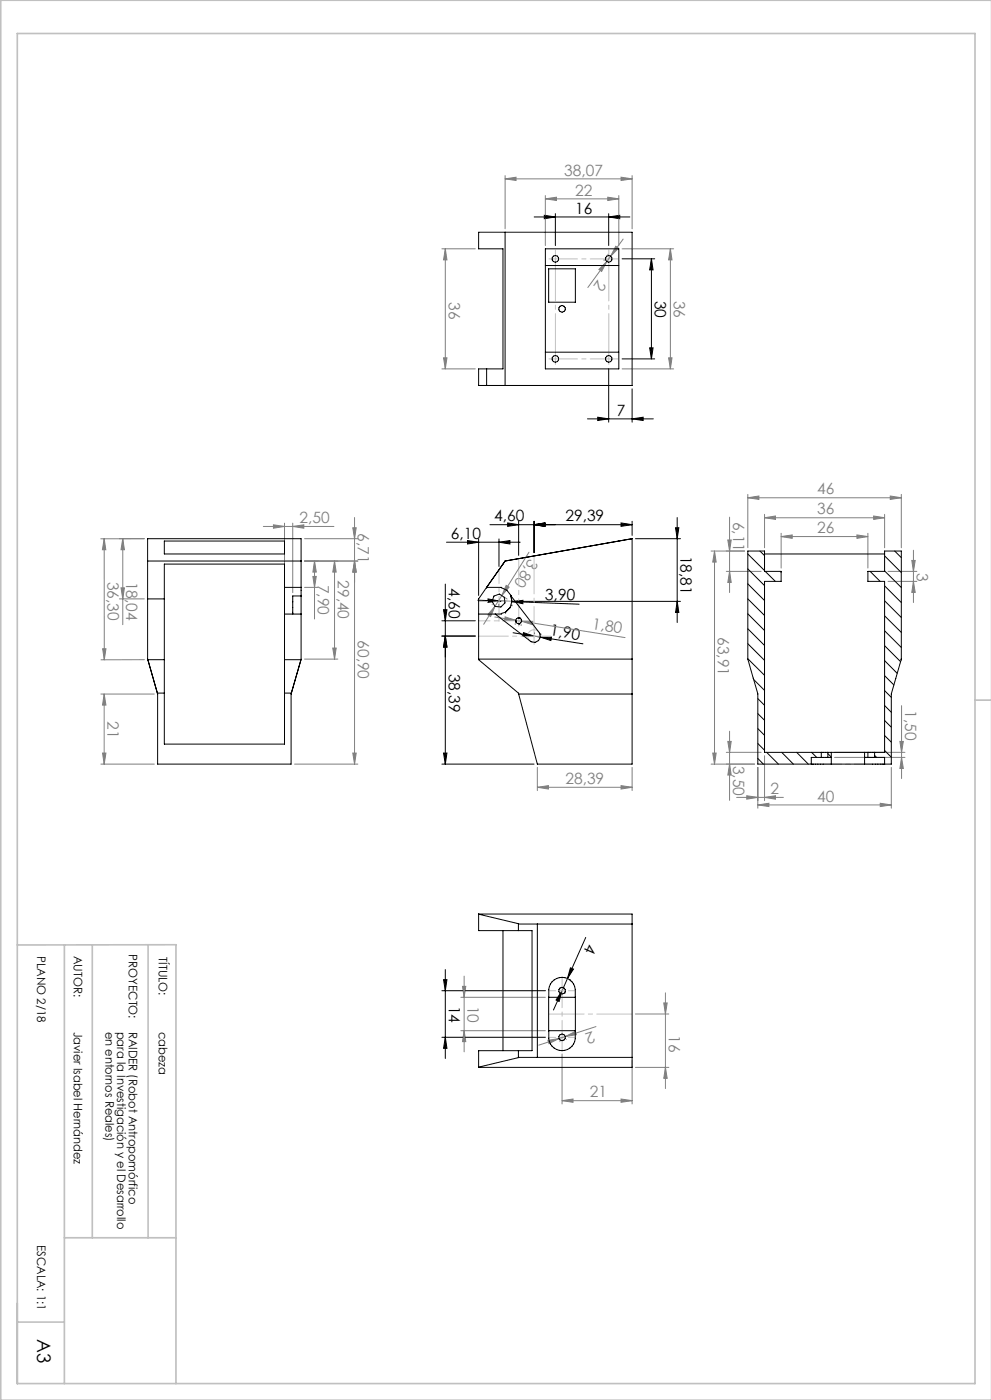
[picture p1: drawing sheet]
<svg xmlns="http://www.w3.org/2000/svg" width="297mm" height="420mm" viewBox="0 0 297 420" stroke-linecap="round" stroke-linejoin="round" font-family="sans-serif">
<g fill="none" stroke="#000" stroke-width=".3">
<path d="M160.1 65.1h28.7M163.1 64.6l3.3 .5-3.3 .5zM166.4 64.1v9.6M182.4 65.1l3.3-.5v1zM182.4 64.1v9.6M186.4 77.6h9.8M195.2 77.6v30.1M195.2 77.6l.5 3.4h-1zM182.4 110.7v15.9M186.4 107.7h9.8M189.4 116.7v9.9M194.7 104.4h1l-.5 3.3z"/>
<path d="M176.1 125.7h19.7M179.1 125.2l3.3 .5-3.3 .5zM189.4 125.7l3.4-.5v1zM146.8 157.4h42.6M152.2 156.9l3.2 .5-3.2 .5zM155.4 156.4v10.2M160.1 157.4l3.2-.5v1zM160.1 156.4v9.4M186.1 156.9l3.3 .5-3.3 .5zM189.4 156.4v4.2M202.5 158.3h.9l-.4 3.3zM203 155.3v31.5"/>
<path d="M133.5 175.2v54M133.8 162.7h22.1M140.1 162.2l3.3 .5-3.3 .5zM143.4 161.7v16.9M146.3 179.7l3.2 .6-3.3 .4zM149.5 162.7l3.3-.5v1zM149.5 161.7v8.2M190.4 161.6h13.5M132.4 190.8h10.1M132.4 186.2h10.1M132.9 182.9h1l-.4 3.3zM133.5 190.8l.4 3.3h-1z"/>
<path d="M143.2 180.1l6.3 .2M144.4 180.4h59.5M149.5 181.3h.1M149.5 180.3l3.9 .2M153.4 181.5h.1M153.4 180.5l20.2 .8M153.4 180.5l3.3-.4v1zM153.8 189.8l6.3 1M156.9 189.8l3.2 1h-3.4zM160.1 190.8l1.8 .3M160.2 189.8h.1M161.9 191.1l12.8 2"/>
<path d="M161.9 191.1h3.4l-.2 1.1zM162.1 190.1h.1M203 180.4l.4 3.3h-.9zM132.4 229.2h27.7M132.9 225.9h1l-.4 3.3zM132.4 297.2h31.1M132.9 293.9h1l-.4 3.3zM133.5 290.9v26.6M168.5 297.2l-.9 3.2-.9-.4zM169.4 297.6h.1M171 290.3l.9 .4-1.8 2.8zM171 294h.1"/>
<path d="M175.5 281.2l-9.6 21.8M132.4 311.2h31.1M133.5 311.2l.4 3.3h-1z"/>
</g>
<g fill="none" stroke="#808080" stroke-width=".3">
<path d="M151.4 53.7l3.3-.5v1zM151.4 52.7v16M151.4 53.7h38M163.4 59.7l3.4-.5v.9zM163.4 58.7v15M163.4 59.7h22.1M182.1 59.2l3.4 .5-3.4 .4zM185.5 58.7v15M186.1 53.2l3.3 .5-3.3 .5zM189.4 52.7v16M132.4 74.6h10.1M133.5 74.6l.4 3.4h-1z"/>
<path d="M133.5 74.6v36.1M181 77.9h.1M181.9 78.5l-1.6 2.9-.8-.6zM181.9 78.5l-5.7 7.8M182.2 76.3h.1M183 76.8l-1.1 1.7M184.5 73.9l.9 .6-2.4 2.3zM186.4 74.6h15.5M186.8 71.7l-3.8 5.1M200.9 74.6v36.1M200.9 74.6l.5 3.4h-1zM132.4 110.7h10.1"/>
<path d="M132.9 107.4h1l-.4 3.3zM186.4 110.7h15.5M200.4 107.4h1l-.5 3.3zM78.9 157.9h21.2M82 157.4l3.3 .5-3.3 .6zM85.3 157v20.6M87.7 157.9l3.4-.5v1.1zM87.7 157v20.8M105.7 158.3h1.1l-.5 3.3zM106.3 155.3v73.9M218.7 155.2v22.6M224.1 149.3l3.3-.5v1z"/>
<path d="M224.1 148.3v16M224.1 149.3h46M229.1 155.3l3.3-.5v1zM229.1 154.3v10M229.1 155.3h36M234.1 160v10.4M260.1 160v10.4M261.8 154.8l3.3 .5-3.3 .5zM265.1 154.3v10M266.8 148.8l3.3 .5-3.3 .5zM270.1 148.3v16M31.2 161.6l.1 36.3"/>
<path d="M31.2 161.6l.5 3.3h-1zM35.8 179.7h7.5M36.3 176.4h1l-.5 3.3zM36.8 161.6v25.8M36.8 161.6l.5 3.3h-1zM43.3 161.6h-13.1M91.3 168.3h15.9M91.3 176.2h4M91.3 161.6h15.9M93.8 172.9h1l-.5 3.3zM94.3 168.3l.5 3.3h-1zM94.3 168.3v17.4"/>
<path d="M100.3 168.3l.5 3.3h-1.1zM100.3 168.3v29.4M106.3 168.3l.5 3.3h-1.1zM150.4 178.7l-2.1 3.2M151.2 179.2l.8 .5M151.7 175.6l.9 .5-2.2 2.6zM158.5 165.7l-8.1 13M213.1 165.3h10M214.1 165.3l.5 3.3h-1zM214.1 165.3v63.9M217.7 171.4h10.4M218.1 162h1l-.4 3.3z"/>
<path d="M218.7 171.4l.4 3.3h-1zM234.1 161l3.3-.5v1zM234.1 161h26M256.8 160.5l3.3 .5-3.3 .5zM266.1 171.4h8.7M266.1 174.4h8.7M273.3 168.1h1l-.5 3.3zM273.8 174.4l.5 3.3h-1zM273.8 165.1v15.7M30.8 194.6h.9l-.4 3.3zM43.3 197.9h-13M91.3 197.7h9.9"/>
<path d="M99.7 194.4h1.1l-.5 3.3zM147.5 181.4h.1M148.3 185.1l39 6.2M148.3 181.9l-1.3 3.1-.8-.6zM148.3 181.9l-3.3 5.4M151.4 185.1l3.2 1h-3.4zM154.4 187.1h.1M156.2 187.4h.1M156.4 186.4h3.3l-.2 1zM30.2 208.2h16M31.2 208.2l.5 3.3h-1zM31.2 208.2v21"/>
<path d="M218.7 219.4v20.7M270.2 211.7v21.9M30.2 229.2h16M30.7 225.9h1l-.5 3.3zM88.3 229.2h18.9M105.7 225.9h1.1l-.5 3.3zM161 236.2l3.4-.5v1zM161 230.2v7M161 236.2h28.4M186.1 235.7l3.3 .5-3.3 .5zM189.4 230.2v7M213.1 229.2h13"/>
<path d="M213.6 225.9h1l-.5 3.3zM217.7 225.7h10.4M218.1 222.4h1l-.4 3.3zM218.7 229.2l.4 3.3h-1zM220.8 239.2h14M223.8 238.7l3.3 .5-3.3 .5zM227.1 230.2v12.3M229.1 239.2l3.3-.5v1zM229.1 226.7v13.5M250.1 225.7h21.1M250.1 227.2h21.1M267.1 230.2v12.3"/>
<path d="M269.7 222.4h1l-.5 3.3zM270.2 227.2l.5 3.3h-1zM227.1 241.5l3.3-.5v1zM227.1 241.5h40M263.8 241l3.3 .5-3.3 .5zM138.1 299.2h25.3M138.6 295.9h1l-.5 3.3zM139.1 292.8v22.8M199.4 297.9v28.7M138.1 309.2h25.3M139.1 309.2l.5 3.3h-1zM164.2 312.1l3.3-.5-3 1.5z"/>
<path d="M167.5 311.6l-6 1.9M167.8 312.5h.1M168.5 316.2v15M169.4 311l3-1.5 .3 .9zM169.4 311l-1.9 .6M169.7 311.9h.1M178.6 308l-9.2 3M189.4 318.2v13M190.4 304.2h10M198.9 300.9h1.1l-.6 3.3zM168.5 330.2l3.2-.5v1zM168.5 330.2h20.9"/>
<path d="M186.1 329.7l3.3 .5-3.3 .5zM190.4 320.2h10M199.4 320.2l.6 3.3h-1.1z"/>
</g>
<g fill="none" stroke="#c0c0c0" stroke-width=".3">
<path d="M149.5 180.3v.1M154.6 186.1l1.8 .3M160.1 190.8h.1M168.5 297.2h.1"/>
<circle cx="160" cy="190.8" r="1.9"/>
</g>
<path d="M265.1 229.2h-22M168.5 293.2v22" fill="none" stroke="#c0c0c0" stroke-width=".3" stroke-dasharray="15.2 1.3 1.3 1.3" stroke-dashoffset="6.1"/>
<path d="M164.5 304.2h25" fill="none" stroke="#c0c0c0" stroke-width=".3" stroke-dasharray="15.2 1.3 1.3 1.3" stroke-dashoffset="4.6"/>
<path d="M172.4 297.2h-7.9M172.4 311.2h-7.9" fill="none" stroke="#c0c0c0" stroke-width=".3" stroke-dasharray="15.2 1.3 1.3 1.3" stroke-dashoffset="13.2"/>
<path d="M185.5 77.7h-21M185.5 107.7h-21" fill="none" stroke="#c0c0c0" stroke-width=".3" stroke-dasharray="15.2 1.3 1.3 1.3" stroke-dashoffset="6.7"/>
<path d="M166.5 74.7v35M182.5 74.7v35" fill="none" stroke="#c0c0c0" stroke-width=".3" stroke-dasharray="15.2 1.3 1.3 1.3" stroke-dashoffset="-.4"/>
<path d="M160.1 193.3v-26.5" fill="none" stroke="#c0c0c0" stroke-width=".3" stroke-dasharray="15.2 1.3 1.3 1.3" stroke-dashoffset="3.9"/>
<path d="M155.5 187.8v-20.2" fill="none" stroke="#c0c0c0" stroke-width=".3" stroke-dasharray="15.2 1.3 1.3 1.3" stroke-dashoffset="7"/>
<path d="M149.6 186.4v-15.4" fill="none" stroke="#c0c0c0" stroke-width=".3" stroke-dasharray="15.2 1.3 1.3 1.3" stroke-dashoffset="7.7"/>
<path d="M153.3 180.4h-9.8" fill="none" stroke="#c0c0c0" stroke-width=".3" stroke-dasharray="15.2 1.3 1.3 1.3" stroke-dashoffset="12.2"/>
<path d="M158.4 186.3h-14.9" fill="none" stroke="#c0c0c0" stroke-width=".3" stroke-dasharray="15.2 1.3 1.3 1.3" stroke-dashoffset="7.5"/>
<path d="M165 190.8h-21.5" fill="none" stroke="#c0c0c0" stroke-width=".3" stroke-dasharray="15.2 1.3 1.3 1.3" stroke-dashoffset="6.4"/>
<path d="M5.2 10.1h287v405h-287zM297.1 .1h-296.9v419.9M292.2 210h4.9M5.2 283.5l47.5-.1v131.7M19.3 283.5v131.6M27.7 283.5v87.8M44.4 283.5v87.8M19.3 371.3h33.4M5.3 396.6h14" fill="none" stroke="#c0c0c0" stroke-width=".5"/>
<g fill="#000">
<path d="M182.4 65.1l3.3-.5v1zM163.1 64.6l3.3 .5-3.3 .5z"/>
<path d="M195.2 77.6l.5 3.4h-1zM194.7 104.4h1l-.5 3.3z"/>
<path d="M179.1 125.2l3.3 .5-3.3 .5zM189.4 125.7l3.4-.5v1z"/>
<path d="M186.1 156.9l3.3 .5-3.3 .5zM160.1 157.4l3.2-.5v1zM160.1 157.4l3.2-.5v1zM152.2 156.9l3.2 .5-3.2 .5zM149.5 162.7l3.3-.5v1zM140.1 162.2l3.3 .5-3.3 .5z"/>
<path d="M133.5 190.8l.4 3.3h-1zM132.9 182.9h1l-.4 3.3zM203 180.4l.4 3.3h-.9zM202.5 158.3h.9l-.4 3.3z"/>
<path d="M133.5 190.8l.4 3.3h-1zM132.9 225.9h1l-.4 3.3z"/>
<path d="M146.3 179.7l3.2 .6-3.3 .4zM153.4 180.5l3.3-.4v1z"/>
<path d="M156.9 189.8l3.2 1h-3.4zM161.9 191.1h3.4l-.2 1.1z"/>
<path d="M132.9 293.9h1l-.4 3.3zM133.5 311.2l.4 3.3h-1z"/>
<path d="M168.5 297.2l-.9 3.2-.9-.4zM171 290.3l.9 .4-1.8 2.8z"/>
</g>
<g fill="#808080">
<path d="M151.4 185.1l3.2 1h-3.4zM156.4 186.4h3.3l-.2 1z"/>
<path d="M168.5 330.2l3.2-.5v1zM186.1 329.7l3.3 .5-3.3 .5z"/>
<path d="M198.9 300.9h1.1l-.6 3.3zM199.4 320.2l.6 3.3h-1.1z"/>
<path d="M164.2 312.1l3.3-.5-3 1.5zM169.4 311l3-1.5 .3 .9z"/>
<path d="M148.3 181.9l-1.3 3.1-.8-.6zM151.7 175.6l.9 .5-2.2 2.6z"/>
<path d="M106.3 168.3l.5 3.3h-1.1zM105.7 225.9h1.1l-.5 3.3zM138.6 295.9h1l-.5 3.3zM139.1 309.2l.5 3.3h-1z"/>
<path d="M218.1 222.4h1l-.4 3.3zM218.7 229.2l.4 3.3h-1z"/>
<path d="M273.3 168.1h1l-.5 3.3zM273.8 174.4l.5 3.3h-1z"/>
<path d="M214.1 165.3l.5 3.3h-1zM213.6 225.9h1l-.5 3.3z"/>
<path d="M94.3 168.3l.5 3.3h-1zM93.8 172.9h1l-.5 3.3z"/>
<path d="M133.5 74.6l.4 3.4h-1zM132.9 107.4h1l-.4 3.3z"/>
<path d="M200.9 74.6l.5 3.4h-1zM200.4 107.4h1l-.5 3.3z"/>
<path d="M36.3 176.4h1l-.5 3.3zM36.8 161.6l.5 3.3h-1z"/>
<path d="M105.7 158.3h1.1l-.5 3.3zM106.3 168.3l.5 3.3h-1.1z"/>
<path d="M100.3 168.3l.5 3.3h-1.1zM99.7 194.4h1.1l-.5 3.3z"/>
<path d="M218.1 162h1l-.4 3.3zM218.7 171.4l.4 3.3h-1z"/>
<path d="M31.2 161.6l.5 3.3h-1zM30.8 194.6h.9l-.4 3.3z"/>
<path d="M261.8 154.8l3.3 .5-3.3 .5zM229.1 155.3l3.3-.5v1z"/>
<path d="M186.1 235.7l3.3 .5-3.3 .5zM161 236.2l3.4-.5v1z"/>
<path d="M186.1 53.2l3.3 .5-3.3 .5zM151.4 53.7l3.3-.5v1z"/>
<path d="M266.8 148.8l3.3 .5-3.3 .5zM224.1 149.3l3.3-.5v1zM256.8 160.5l3.3 .5-3.3 .5zM234.1 161l3.3-.5v1zM263.8 241l3.3 .5-3.3 .5zM227.1 241.5l3.3-.5v1zM229.1 239.2l3.3-.5v1zM223.8 238.7l3.3 .5-3.3 .5z"/>
<path d="M87.7 157.9l3.4-.5v1.1zM82 157.4l3.3 .5-3.3 .6z"/>
<path d="M182.1 59.2l3.4 .5-3.4 .4zM163.4 59.7l3.4-.5v.9z"/>
<path d="M184.5 73.9l.9 .6-2.4 2.3zM181.9 78.5l-1.6 2.9-.8-.6z"/>
<path d="M31.2 208.2l.5 3.3h-1zM30.7 225.9h1l-.5 3.3z"/>
<path d="M269.7 222.4h1l-.5 3.3zM270.2 227.2l.5 3.3h-1z"/>
</g>
<g fill="none" stroke="#000" stroke-width=".3">
<path d="M143.4 69.7h46v45.9h-46v-4.9h7.3v-36.1h-7.3zM151.4 69.7v45.9M163.4 74.6h22.1v36.1h-22.1zM163.4 79.7h22.1M164.4 80.6h8v10.1h-8zM145.8 110.7v4.9M163.4 105.7h22.1M44.2 179.7h5M44.2 168.3h46M49.2 162.3h36.1v3.9h-36.1zM49.2 169.2h36.1v54h-36.1zM85.3 176.2h4.9"/>
<path d="M90.2 178.8h-2.5v5.4M145.8 176.2h.1M145.8 176.2h4.4a4.2 4.2 0 0 1 2.9 2.6M145.8 176.2l-2.4 3.5v18.2l12 10v.3M148 178.8l1.6-.6 1.5 1 .2 1.7-1.2 1.2-1.7-.2-.9-1.5zM151.4 168.3l-5.6 7.9M151.4 168.3l38-6.7v67.6h-28.4l-5.6-21M151.4 168.3l-.7 .9M153.1 178.8l8.6 11.2 .2 1.1-.5 1.1-1.1 .5-1.1-.2-10.8-8.3M153.1 178.8l.3 1.8M163.4 166.2l-12 2.1M224.1 165.3h5v6.1h5v3h-5v51.3h36v-51.3h-5v-3h5v-6.1h5v32.4l-3 10.5v21h-40v-21l-3-10.5z"/>
<path d="M224.1 166.2l5 5M224.1 170.7l5 5M224.1 175.2l5 5M224.1 179.7l5 4.9M227.8 165.3l1.3 1.4M229.1 166.2h36M229.3 171.4l3.1 3M233.9 171.4l.2 .3M260.8 171.4l3 3M265.1 166.8l5 5M265.1 171.3l5 4.9M265.1 175.8l5 5"/>
<path d="M268.1 165.3l2 2M44.3 197.9h4.9M44.3 197.9l-.1-36.3h46v36.3M44.3 197.9l2.9 10M44.3 197.9l2.9 10.3M85.3 184.2h4.9M85.3 197.9h4.9M90.2 197.9l-3 10.3M143.4 197.7h46M151.5 183.7h.1M151.5 183.7l-1.3 .3v.2h-6.8M153.4 180.6l-.5 1.7-1.4 1.3"/>
<path d="M154.6 186.1l.1 .6M154.7 186.7l.3 .3 .6 .1M155.3 185.3l.6 .1M155.3 185.3l-.5 .3-.2 .5M155.6 187.1h.1M155.9 185.4l.3 .4M156.2 185.8l.2 .6M156.4 186.4l-.3 .5-.5 .2M224.1 184.1l5 5.1M224.1 188.6l5 5M224.1 193.1l5 5M224.1 197.6l5 5"/>
<path d="M265.1 180.2l5 5M265.1 184.7l5 5M265.1 189.2l5 5M265.1 193.7l4.8 4.8M265.1 198.2l3.8 3.8M270.1 197.7h.1M270.1 197.7v.2M47.2 207.9h2M47.2 207.9v.3M47.2 208.2v21h40v-21M85.3 207.9h2l-.1 .3M155.4 208.2h34"/>
<path d="M225.9 203.9l3.2 3.2M227.1 209.6l2 2M227.1 214.1l2 2M227.1 218.6l2 2M265.1 202.7l2.8 2.8M265.1 207.2l2 2M265.1 211.7l2 2M265.1 216.1l2 2.1M227.1 223.1l2 2M227.1 227.5l1.7 1.7M229.8 225.7l3.5 3.5M234.3 225.7l3.5 3.5"/>
<path d="M238.8 225.7l3.5 3.5M243.2 225.7l1.6 1.5M246.1 225.7v1.5M248.1 225.7v1.5M248.1 226.1l1 1M249.1 227.2h-6v2M249.1 225.7v3.5M259.1 227.2h6v2M259.1 225.7v3.5M260.1 225.7v1.5M262.1 225.7v1.5M262.1 226.6l.6 .6"/>
<path d="M265.1 220.7l2 1.9M265.1 225.1l2 2.1M143.4 274.2h46v46h-46v-5h16.1v-36h-16.1zM143.4 274.2l12 2.9M150.7 279.2v36M155.4 277.1l34 .1M155.4 277.1v2.1M161 277.2v40M164.4 299.2h8M165.5 294.5a4 4 0 0 1 4.2-1.1 4 4 0 0 1 2.7 3.4v14.8a4 4 0 0 1-4 3.6 4 4 0 0 1-3.9-3.6v-14.8l.5-1.6zM155.4 315.2v2.1M155.4 317.3l-12 2.8"/>
<path d="M164.4 309.2h8M189.4 317.2l-34 .1"/>
<circle cx="166.4" cy="77.7" r="1"/>
<circle cx="182.4" cy="77.7" r=".99"/>
<circle cx="168.4" cy="92.7" r=".98"/>
<circle cx="166.4" cy="107.7" r="1"/>
<circle cx="182.4" cy="107.7" r=".99"/>
<circle cx="168.5" cy="297.2" r="1"/>
<circle cx="168.5" cy="311.2" r="1"/>
</g>
<text font-size="5.6" x="11.1" y="401.8" transform="rotate(90 11.1 401.8)">A3</text>
<g font-size="4.7" fill="#808080">
<text x="169.1" y="52.7">38,07</text>
<text x="172.3" y="58.7">22</text>
<text x="179.3" y="83.7" transform="rotate(126 179.3 83.7)">2</text>
<text x="134.5" y="90.6" transform="rotate(90 134.5 90.6)">36</text>
<text x="201.9" y="90.3" transform="rotate(90 201.9 90.3)">36</text>
<text x="244.9" y="148.3">46</text>
<text x="244.9" y="154.3">36</text>
<text x="89.8" y="157">2,50</text>
<text x="107.3" y="159.9" transform="rotate(90 107.3 159.9)">6,71</text>
<text x="219.7" y="156.5" transform="rotate(90 219.7 156.5)">6,11</text>
<text x="244.9" y="160">26</text>
<text x="158.7" y="167.3" transform="rotate(122 158.7 167.3)">3,80</text>
<text x="274.8" y="171.8" transform="rotate(90 274.8 171.8)">3</text>
<text x="32.3" y="174.5" transform="rotate(90 32.3 174.5)">36,30</text>
<text x="37.8" y="174.5" transform="rotate(90 37.8 174.5)">18,04</text>
<text x="95.3" y="175.4" transform="rotate(90 95.3 175.4)">7,90</text>
<text x="101.3" y="174.1" transform="rotate(90 101.3 174.1)">29,40</text>
<text x="177.3" y="188.7" transform="rotate(9 177.3 188.7)">1,80</text>
<text x="215.1" y="191.1" transform="rotate(90 215.1 191.1)">63,91</text>
<text x="107.3" y="192.1" transform="rotate(90 107.3 192.1)">60,90</text>
<text x="271.2" y="213" transform="rotate(90 271.2 213)">1,50</text>
<text x="32.3" y="216.3" transform="rotate(90 32.3 216.3)">21</text>
<text x="219.7" y="229.8" transform="rotate(90 219.7 229.8)">3,50</text>
<text x="169.5" y="235.2">28,39</text>
<text x="230.9" y="238.2">2</text>
<text x="244.9" y="240.5">40</text>
<text x="140.1" y="301.7" transform="rotate(90 140.1 301.7)">10</text>
<text x="177.7" y="309.4" transform="rotate(162 177.7 309.4)">2</text>
<text x="200.5" y="310.6" transform="rotate(90 200.5 310.6)">16</text>
<text x="176.8" y="329.2">21</text>
</g>
<g font-size="4.7">
<text x="172.3" y="64.1">16</text>
<text x="196.2" y="90.3" transform="rotate(90 196.2 90.3)">30</text>
<text x="184.8" y="124.7">7</text>
<text x="135.1" y="161.7">6,10</text>
<text x="148.1" y="156.4">4,60</text>
<text x="169.5" y="156.4">29,39</text>
<text x="204" y="166.7" transform="rotate(90 204 166.7)">18,81</text>
<text x="134.5" y="176.5" transform="rotate(90 134.5 176.5)">4,60</text>
<text x="163.3" y="179.9" transform="rotate(2 163.3 179.9)">3,90</text>
<text x="164.6" y="190.5" transform="rotate(9 164.6 190.5)">1,90</text>
<text x="134.5" y="202.1" transform="rotate(90 134.5 202.1)">38,39</text>
<text x="176" y="282.9" transform="rotate(114 176 282.9)">4</text>
<text x="134.5" y="301.7" transform="rotate(90 134.5 301.7)">14</text>
</g>
<g font-size="3.5">
<text x="11.1" y="286.8" transform="rotate(90 11.1 286.8)">PLANO 2/18</text>
<text x="22.2" y="286.8" transform="rotate(90 22.2 286.8)">AUTOR:</text>
<text x="38.6" y="286.3" transform="rotate(90 38.6 286.3)">PROYECTO:</text>
<text x="47.6" y="287.2" transform="rotate(90 47.6 287.2)">TÍTULO:</text>
<text x="22.2" y="309.5" transform="rotate(90 22.2 309.5)">Javier Isabel Hernández</text>
<text x="31.6" y="309.5" transform="rotate(90 31.6 309.5)">en entornos Reales)</text>
<text x="35.1" y="309.5" transform="rotate(90 35.1 309.5)">para la Investigación y el Desarrollo</text>
<text x="38.6" y="309.5" transform="rotate(90 38.6 309.5)">RAIDER (Robot Antropomórfico</text>
<text x="47.6" y="309.5" transform="rotate(90 47.6 309.5)">cabeza</text>
<text x="11.1" y="373.6" transform="rotate(90 11.1 373.6)">ESCALA: 1:1</text>
</g>
</svg>
